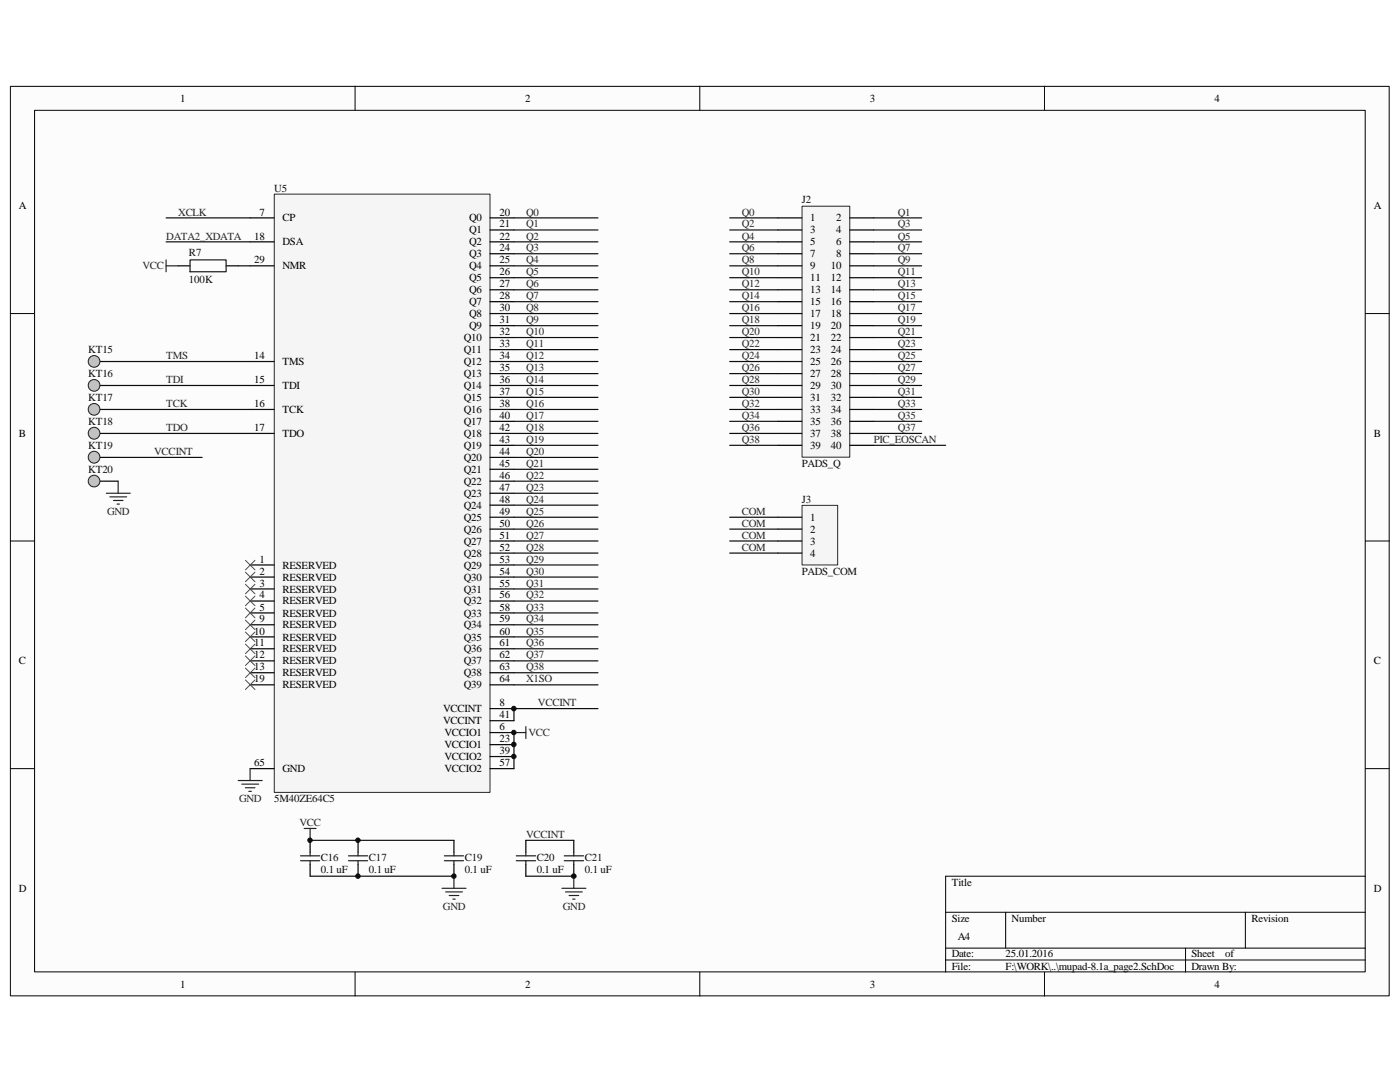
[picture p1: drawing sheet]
<svg xmlns="http://www.w3.org/2000/svg" width="279mm" height="216mm" viewBox="0 0 279 216" stroke-linecap="round" stroke-linejoin="round" font-family="sans-serif">
<path d="M2.1 17.3h275.1v181.4h-275.1z" fill="#fcfcfc"/>
<path d="M2.1 17.2h275.1v181.5h-275.1z" fill="none" stroke="#000" stroke-width=".2"/>
<path d="M6.9 22.1h265.6v171.8h-265.6z" fill="#fcfcfc"/>
<g fill="none" stroke="#000" stroke-width=".2">
<path d="M70.9 17.2v4.8M139.7 17.2v4.8M208.4 17.2v4.8M6.9 22h265.6v171.9h-265.6zM2.1 62.6h4.8M272.5 62.6h4.8M2.1 107.9h4.8M272.5 107.9h4.8M2.1 153.4h4.8M272.5 153.4h4.8M272.5 174.8h-83.8v19.2M70.9 194v4.8"/>
<path d="M139.7 194v4.8M188.7 182h83.8M188.7 189.2h83.8M188.7 191.6h83.8M200.7 182v7.2M208.4 194v4.8M236.6 189.2v4.8M248.5 182v7.2"/>
</g>
<path d="M20 72.1h3.6" fill="none" stroke="#000" stroke-width=".24"/>
<circle cx="18.8" cy="72.1" r="1.17" fill="#c0c0c0"/>
<circle cx="18.8" cy="72.1" r="1.17" fill="none" stroke="#1c1c1c" stroke-width=".2"/>
<path d="M23.6 72.1h26.3" fill="none" stroke="#0e0e0e" stroke-width=".24"/>
<path d="M20 76.9h3.6" fill="none" stroke="#000" stroke-width=".24"/>
<circle cx="18.8" cy="76.9" r="1.17" fill="#c0c0c0"/>
<circle cx="18.8" cy="76.9" r="1.17" fill="none" stroke="#1c1c1c" stroke-width=".2"/>
<path d="M23.6 76.9h26.3" fill="none" stroke="#0e0e0e" stroke-width=".24"/>
<path d="M20 81.7h3.6" fill="none" stroke="#000" stroke-width=".24"/>
<circle cx="18.8" cy="81.7" r="1.17" fill="#c0c0c0"/>
<circle cx="18.8" cy="81.7" r="1.17" fill="none" stroke="#1c1c1c" stroke-width=".2"/>
<path d="M23.6 81.7h26.3" fill="none" stroke="#0e0e0e" stroke-width=".24"/>
<path d="M20 86.5h3.6" fill="none" stroke="#000" stroke-width=".24"/>
<circle cx="18.8" cy="86.4" r="1.17" fill="#c0c0c0"/>
<circle cx="18.8" cy="86.4" r="1.17" fill="none" stroke="#1c1c1c" stroke-width=".2"/>
<path d="M23.6 86.5h26.3" fill="none" stroke="#0e0e0e" stroke-width=".24"/>
<path d="M20 91.3h3.6" fill="none" stroke="#000" stroke-width=".24"/>
<circle cx="18.8" cy="91.2" r="1.17" fill="#c0c0c0"/>
<circle cx="18.8" cy="91.2" r="1.17" fill="none" stroke="#1c1c1c" stroke-width=".2"/>
<path d="M23.6 91.3h16.7" fill="none" stroke="#0e0e0e" stroke-width=".24"/>
<path d="M54.8 38.8h43v119.3h-43z" fill="#f5f5f5"/>
<path d="M54.7 38.7h43.1v119.4h-43.1z" fill="none" stroke="#262626" stroke-width=".2"/>
<g fill="none" stroke="#000" stroke-width=".24">
<path d="M35.6 53h2.3M45.1 53h2.4M49.9 43.5h4.8M49.9 48.3h4.8M49.9 53h4.8M97.8 43.5h4.8M97.8 48.3h4.8M97.8 45.9h4.8M97.8 50.6h4.8M97.8 53h4.8M97.8 55.4h4.8M97.8 57.8h4.8"/>
<path d="M49.9 72.1h4.8M49.9 76.9h4.8M97.8 72.1h4.8M97.8 76.9h4.8M97.8 60.2h4.8M97.8 62.6h4.8M97.8 65h4.8M97.8 67.4h4.8M97.8 69.8h4.8M97.8 74.5h4.8M97.8 79.3h4.8M49.9 81.7h4.8"/>
<path d="M49.9 86.5h4.8M97.8 81.7h4.8M97.8 86.5h4.8M97.8 84.1h4.8M97.8 88.9h4.8M97.8 91.3h4.8M97.8 93.6h4.8M97.8 96h4.8M97.8 98.4h4.8M49.9 112.7h4.8M49.9 115.1h4.8M49.9 117.5h4.8"/>
<path d="M49.9 119.9h4.8M97.8 112.7h4.8M97.8 115.1h4.8M97.8 117.5h4.8M97.8 119.9h4.8M97.8 100.8h4.8M97.8 103.2h4.8M97.8 105.6h4.8M97.8 107.9h4.8M97.8 110.4h4.8M49.9 122.3h4.8M49.9 124.7h4.8"/>
<path d="M49.9 127.1h4.8M49.9 129.5h4.8M49.9 131.9h4.8M49.9 134.2h4.8M49.9 136.7h4.8M97.8 122.3h4.8M97.8 124.7h4.8M97.8 127.1h4.8M97.8 129.5h4.8M97.8 131.9h4.8M97.8 134.2h4.8M97.8 136.7h4.8"/>
<path d="M49.9 153.4h4.8M97.8 146.2h4.8M97.8 141.4h4.8M97.8 148.6h4.8M97.8 151h4.8M97.8 143.8h4.8M97.8 153.4h4.8M61.9 167.7v2.4M61.9 172.5v2.3M71.5 167.7v2.4M71.5 172.5v2.3M90.6 167.7v2.4"/>
<path d="M90.6 172.5v2.3"/>
</g>
<path d="M33.1 43.5h16.8M33.1 48.3h16.8M47.5 53h2.4M102.6 136.7h16.7M102.6 146.2v7.2M119.3 141.4h-16.7v2.4M61.9 167.7h28.7M61.9 174.8h28.7" fill="none" stroke="#0e0e0e" stroke-width=".24"/>
<g fill="none" stroke="#262626" stroke-width=".24">
<path d="M33.1 51.9v2.3M33.1 53h2.5M47.5 155.7h4.8M48.3 156.5h3.3M49 157.2h1.9M49.7 157.9h.5M49.9 153.4v2.3M102.6 146.2h2.3M104.9 145v2.4M60.7 165.3h2.4M61.9 165.3v2.4M88.2 177.2h4.8"/>
<path d="M88.9 178h3.4M89.7 178.7h1.9M90.4 179.4h.4M90.6 174.8v2.4"/>
</g>
<g fill="none" stroke="#1c1c1c" stroke-width=".24">
<path d="M37.9 51.9h7.2v2.3h-7.2zM60 171.7h3.8M60 170.8h3.8M61.9 170.1v.7M61.9 171.7v.8M69.6 171.7h3.8M69.6 170.8h3.8M71.5 170.1v.7M71.5 171.7v.8M88.7 171.7h3.8M88.7 170.8h3.8M90.6 170.1v.7"/>
<path d="M90.6 171.7v.8"/>
</g>
<g fill="none" stroke="#4c4c4c" stroke-width=".2">
<path d="M49 119l1.9 1.9M49 116.6l1.9 1.9M49 114.2l1.9 1.9M49 111.8l1.9 1.9M50.9 119l-1.9 1.9M50.9 116.6l-1.9 1.9M50.9 114.2l-1.9 1.9M50.9 111.8l-1.9 1.9M49 135.7l1.9 1.9M49 133.3l1.9 1.9M49 130.9l1.9 1.9M49 128.5l1.9 1.9"/>
<path d="M49 126.1l1.9 1.9M49 123.7l1.9 1.9M49 121.3l1.9 2M50.9 135.7l-1.9 1.9M50.9 133.3l-1.9 1.9M50.9 130.9l-1.9 1.9M50.9 128.5l-1.9 1.9M50.9 126.1l-1.9 1.9M50.9 123.7l-1.9 1.9M50.9 121.3l-1.9 2"/>
</g>
<path d="M160.1 41.2h9.5v50h-9.5z" fill="#f5f5f5"/>
<path d="M160.1 41.1h9.5v50.1h-9.5z" fill="none" stroke="#262626" stroke-width=".2"/>
<g fill="none" stroke="#000" stroke-width=".24">
<path d="M155.2 43.5h4.8M155.2 45.9h4.8M155.2 48.3h4.8M155.2 50.6h4.8M155.2 53h4.8M155.2 55.4h4.8M155.2 57.8h4.8M169.6 43.5h4.8M169.6 45.9h4.8M169.6 48.3h4.8M169.6 50.6h4.8M169.6 53h4.8"/>
<path d="M169.6 55.4h4.8M169.6 57.8h4.8M155.2 60.2h4.8M155.2 62.6h4.8M155.2 65h4.8M155.2 67.4h4.8M155.2 69.8h4.8M155.2 72.1h4.8M155.2 74.5h4.8M155.2 76.9h4.8M155.2 79.3h4.8M169.6 60.2h4.8"/>
<path d="M169.6 62.6h4.8M169.6 65h4.8M169.6 67.4h4.8M169.6 69.8h4.8M169.6 72.1h4.8M169.6 74.5h4.8M169.6 76.9h4.8M169.6 79.3h4.8M155.2 81.7h4.8M155.2 84.1h4.8M155.2 86.5h4.8M155.2 88.9h4.8"/>
<path d="M169.6 81.7h4.8M169.6 84.1h4.8M169.6 86.5h4.8M169.6 88.9h4.8"/>
</g>
<g fill="none" stroke="#0e0e0e" stroke-width=".24">
<path d="M102.6 43.5h16.7M102.6 45.9h16.7M102.6 48.3h16.7M102.6 50.6h16.7M102.6 53h16.7M102.6 55.4h16.7M102.6 57.8h16.7M145.6 43.5h9.6M145.6 45.9h9.6M145.6 48.3h9.6M145.6 50.6h9.6M145.6 53h9.6"/>
<path d="M145.6 55.4h9.6M145.6 57.8h9.6M174.4 43.5h9.5M174.4 45.9h9.5M174.4 48.3h9.5M174.4 50.6h9.5M174.4 53h9.5M174.4 55.4h9.5M174.4 57.8h9.5M102.6 60.2h16.7M102.6 62.6h16.7M102.6 65h16.7"/>
<path d="M102.6 67.4h16.7M102.6 69.8h16.7M102.6 72.1h16.7M102.6 74.5h16.7M102.6 76.9h16.7M102.6 79.3h16.7M145.6 60.2h9.6M145.6 62.6h9.6M145.6 65h9.6M145.6 67.4h9.6M145.6 69.8h9.6M145.6 72.1h9.6"/>
<path d="M145.6 74.5h9.6M145.6 76.9h9.6M145.6 79.3h9.6M174.4 60.2h9.5M174.4 62.6h9.5M174.4 65h9.5M174.4 67.4h9.5M174.4 69.8h9.5M174.4 72.1h9.5M174.4 74.5h9.5M174.4 76.9h9.5M174.4 79.3h9.5"/>
<path d="M102.6 81.7h16.7M102.6 84.1h16.7M102.6 86.5h16.7M102.6 88.9h16.7M102.6 91.3h16.7M102.6 93.6h16.7M102.6 96h16.7M102.6 98.4h16.7M145.6 81.7h9.6M145.6 84.1h9.6M145.6 86.5h9.6M145.6 88.9h9.6"/>
<path d="M174.4 81.7h9.5M174.4 84.1h9.5M174.4 86.5h9.5M174.4 88.9h14.3M102.6 100.8h16.7M102.6 103.2h16.7M102.6 105.6h16.7M102.6 107.9h16.7M102.6 110.4h16.7M102.6 112.7h16.7M102.6 115.1h16.7M102.6 117.5h16.7"/>
<path d="M102.6 119.9h16.7M102.6 122.3h16.7M102.6 124.7h16.7M102.6 127.1h16.7M102.6 129.5h16.7M102.6 131.9h16.7M102.6 134.2h16.7"/>
</g>
<path d="M160.1 100.9h7.1v11.8h-7.1z" fill="#f5f5f5"/>
<path d="M160.1 100.8h7.1v11.9h-7.1z" fill="none" stroke="#262626" stroke-width=".2"/>
<path d="M20 96h3.6M155.2 103.2h4.8M155.2 105.6h4.8M155.2 107.9h4.8M155.2 110.4h4.8M104.9 167.7v2.4M104.9 172.5v2.3M114.5 167.7v2.4M114.5 172.5v2.3" fill="none" stroke="#000" stroke-width=".24"/>
<path d="M145.6 103.2h9.6M145.6 105.6h9.6M145.6 107.9h9.6M145.6 110.4h9.6M104.9 174.8h9.6M104.9 167.7h9.6" fill="none" stroke="#0e0e0e" stroke-width=".24"/>
<path d="M103 171.7h3.9M103 170.8h3.9M104.9 170.1v.7M104.9 171.7v.8M112.6 171.7h3.9M112.6 170.8h3.9M114.5 170.1v.7M114.5 171.7v.8" fill="none" stroke="#1c1c1c" stroke-width=".24"/>
<path d="M112.1 177.2h4.8M112.9 178h3.3M113.6 178.7h1.9M114.3 179.4h.5M114.5 174.8v2.4" fill="none" stroke="#262626" stroke-width=".24"/>
<circle cx="18.8" cy="96" r="1.16" fill="#c0c0c0"/>
<circle cx="18.8" cy="96" r="1.16" fill="none" stroke="#1c1c1c" stroke-width=".2"/>
<path d="M21.2 98.4h4.8M21.9 99.1h3.4M22.6 99.9h2M23.6 96v2.4M23.4 100.6h.4" fill="none" stroke="#262626" stroke-width=".24"/>
<circle cx="61.9" cy="167.7" r=".45" fill="#0e0e0e"/>
<circle cx="61.9" cy="167.7" r=".45" fill="none" stroke="#0e0e0e" stroke-width=".2"/>
<circle cx="71.4" cy="174.8" r=".45" fill="#0e0e0e"/>
<circle cx="71.4" cy="174.8" r=".45" fill="none" stroke="#0e0e0e" stroke-width=".2"/>
<circle cx="71.4" cy="167.7" r=".45" fill="#0e0e0e"/>
<circle cx="71.4" cy="167.7" r=".45" fill="none" stroke="#0e0e0e" stroke-width=".2"/>
<circle cx="90.6" cy="174.8" r=".44" fill="#0e0e0e"/>
<circle cx="90.6" cy="174.8" r=".44" fill="none" stroke="#0e0e0e" stroke-width=".2"/>
<circle cx="102.5" cy="150.9" r=".45" fill="#0e0e0e"/>
<circle cx="102.5" cy="150.9" r=".45" fill="none" stroke="#0e0e0e" stroke-width=".2"/>
<circle cx="102.5" cy="148.5" r=".46" fill="#0e0e0e"/>
<circle cx="102.5" cy="148.5" r=".46" fill="none" stroke="#0e0e0e" stroke-width=".2"/>
<circle cx="102.5" cy="146.2" r=".45" fill="#0e0e0e"/>
<circle cx="102.5" cy="146.2" r=".45" fill="none" stroke="#0e0e0e" stroke-width=".2"/>
<circle cx="102.5" cy="141.4" r=".46" fill="#0e0e0e"/>
<circle cx="102.5" cy="141.4" r=".46" fill="none" stroke="#0e0e0e" stroke-width=".2"/>
<circle cx="114.5" cy="174.8" r=".46" fill="#0e0e0e"/>
<circle cx="114.5" cy="174.8" r=".46" fill="none" stroke="#0e0e0e" stroke-width=".2"/>
<g font-size="2.2">
<text x="36" y="20.3">1</text>
<text x="104.8" y="20.3">2</text>
<text x="173.6" y="20.3">3</text>
<text x="242.4" y="20.3">4</text>
<text x="3.8" y="41.8">A</text>
<text x="274.2" y="41.8">A</text>
<text x="50.7" y="47.8">18</text>
<text x="51.8" y="43">7</text>
<text x="56.4" y="44.2">CP</text>
<text x="93.6" y="44.2">Q0</text>
<text x="93.6" y="46.6">Q1</text>
<text x="99.7" y="43">20</text>
<text x="99.7" y="45.4">21</text>
<text x="99.7" y="47.8">22</text>
<text x="161.7" y="44.2">1</text>
<text x="161.7" y="46.6">3</text>
<text x="166.9" y="44.2">2</text>
<text x="166.9" y="46.6">4</text>
<text x="50.7" y="52.5">29</text>
<text x="56.4" y="49">DSA</text>
<text x="56.4" y="53.8">NMR</text>
<text x="93.6" y="49">Q2</text>
<text x="93.6" y="51.4">Q3</text>
<text x="93.6" y="53.8">Q4</text>
<text x="99.7" y="50.2">24</text>
<text x="99.7" y="52.5">25</text>
<text x="161.7" y="49">5</text>
<text x="161.7" y="51.4">7</text>
<text x="161.7" y="53.8">9</text>
<text x="165.8" y="53.8">10</text>
<text x="166.9" y="49">6</text>
<text x="166.9" y="51.4">8</text>
<text x="93.6" y="56.1">Q5</text>
<text x="93.6" y="58.5">Q6</text>
<text x="99.7" y="54.9">26</text>
<text x="99.7" y="57.3">27</text>
<text x="99.7" y="59.7">28</text>
<text x="161.7" y="56.1">11</text>
<text x="161.7" y="58.5">13</text>
<text x="165.8" y="56.1">12</text>
<text x="165.8" y="58.5">14</text>
<text x="93.6" y="60.9">Q7</text>
<text x="93.6" y="63.3">Q8</text>
<text x="93.6" y="65.7">Q9</text>
<text x="99.7" y="62.1">30</text>
<text x="99.7" y="64.5">31</text>
<text x="161.7" y="60.9">15</text>
<text x="161.7" y="63.3">17</text>
<text x="161.7" y="65.7">19</text>
<text x="165.8" y="60.9">16</text>
<text x="165.8" y="63.3">18</text>
<text x="165.8" y="65.7">20</text>
<text x="50.7" y="71.7">14</text>
<text x="92.5" y="68.1">Q10</text>
<text x="92.5" y="70.5">Q11</text>
<text x="99.7" y="66.9">32</text>
<text x="99.7" y="69.3">33</text>
<text x="99.7" y="71.7">34</text>
<text x="161.7" y="68.1">21</text>
<text x="161.7" y="70.5">23</text>
<text x="165.8" y="68.1">22</text>
<text x="165.8" y="70.5">24</text>
<text x="50.7" y="76.5">15</text>
<text x="56.4" y="72.9">TMS</text>
<text x="56.4" y="77.6">TDI</text>
<text x="92.5" y="72.9">Q12</text>
<text x="92.5" y="75.2">Q13</text>
<text x="92.5" y="77.6">Q14</text>
<text x="99.7" y="74">35</text>
<text x="99.7" y="76.5">36</text>
<text x="161.7" y="72.9">25</text>
<text x="161.7" y="75.2">27</text>
<text x="161.7" y="77.6">29</text>
<text x="165.8" y="72.9">26</text>
<text x="165.8" y="75.2">28</text>
<text x="165.8" y="77.6">30</text>
<text x="50.7" y="81.2">16</text>
<text x="56.4" y="82.4">TCK</text>
<text x="92.5" y="80">Q15</text>
<text x="92.5" y="82.4">Q16</text>
<text x="99.7" y="78.8">37</text>
<text x="99.7" y="81.2">38</text>
<text x="99.7" y="83.6">40</text>
<text x="161.7" y="80">31</text>
<text x="161.7" y="82.4">33</text>
<text x="165.8" y="80">32</text>
<text x="165.8" y="82.4">34</text>
<text x="3.8" y="87.2">B</text>
<text x="50.7" y="86">17</text>
<text x="56.4" y="87.2">TDO</text>
<text x="92.5" y="84.8">Q17</text>
<text x="92.5" y="87.2">Q18</text>
<text x="92.5" y="89.6">Q19</text>
<text x="99.7" y="86">42</text>
<text x="99.7" y="88.4">43</text>
<text x="161.7" y="84.8">35</text>
<text x="161.7" y="87.2">37</text>
<text x="161.7" y="89.6">39</text>
<text x="165.8" y="84.8">36</text>
<text x="165.8" y="87.2">38</text>
<text x="165.8" y="89.6">40</text>
<text x="274.2" y="87.2">B</text>
<text x="92.5" y="91.9">Q20</text>
<text x="92.5" y="94.4">Q21</text>
<text x="99.7" y="90.8">44</text>
<text x="99.7" y="93.2">45</text>
<text x="99.7" y="95.5">46</text>
<text x="92.5" y="96.7">Q22</text>
<text x="92.5" y="99.1">Q23</text>
<text x="92.5" y="101.5">Q24</text>
<text x="99.7" y="97.9">47</text>
<text x="99.7" y="100.3">48</text>
<text x="92.5" y="103.9">Q25</text>
<text x="92.5" y="106.3">Q26</text>
<text x="99.7" y="102.7">49</text>
<text x="99.7" y="105.1">50</text>
<text x="99.7" y="107.5">51</text>
<text x="161.7" y="103.9">1</text>
<text x="161.7" y="106.3">2</text>
<text x="51.8" y="112.3">1</text>
<text x="56.4" y="113.5">RESERVED</text>
<text x="92.5" y="108.7">Q27</text>
<text x="92.5" y="111.1">Q28</text>
<text x="92.5" y="113.5">Q29</text>
<text x="99.7" y="109.9">52</text>
<text x="99.7" y="112.3">53</text>
<text x="161.7" y="108.7">3</text>
<text x="161.7" y="111.1">4</text>
<text x="51.8" y="114.6">2</text>
<text x="51.8" y="117.1">3</text>
<text x="51.8" y="119.4">4</text>
<text x="56.4" y="115.9">RESERVED</text>
<text x="56.4" y="118.2">RESERVED</text>
<text x="92.5" y="115.9">Q30</text>
<text x="92.5" y="118.2">Q31</text>
<text x="99.7" y="114.6">54</text>
<text x="99.7" y="117.1">55</text>
<text x="99.7" y="119.4">56</text>
<text x="51.8" y="121.8">5</text>
<text x="51.8" y="124.2">9</text>
<text x="56.4" y="120.6">RESERVED</text>
<text x="56.4" y="123">RESERVED</text>
<text x="56.4" y="125.4">RESERVED</text>
<text x="92.5" y="120.6">Q32</text>
<text x="92.5" y="123">Q33</text>
<text x="92.5" y="125.4">Q34</text>
<text x="99.7" y="121.8">58</text>
<text x="99.7" y="124.2">59</text>
<text x="50.7" y="126.6">10</text>
<text x="50.7" y="129">11</text>
<text x="50.7" y="131.4">12</text>
<text x="56.4" y="127.8">RESERVED</text>
<text x="56.4" y="130.2">RESERVED</text>
<text x="92.5" y="127.8">Q35</text>
<text x="92.5" y="130.2">Q36</text>
<text x="99.7" y="126.6">60</text>
<text x="99.7" y="129">61</text>
<text x="99.7" y="131.4">62</text>
<text x="3.8" y="132.5">C</text>
<text x="50.7" y="133.8">13</text>
<text x="50.7" y="136.1">19</text>
<text x="56.4" y="132.6">RESERVED</text>
<text x="56.4" y="135">RESERVED</text>
<text x="56.4" y="137.3">RESERVED</text>
<text x="92.5" y="132.6">Q37</text>
<text x="92.5" y="135">Q38</text>
<text x="92.5" y="137.3">Q39</text>
<text x="99.7" y="133.8">63</text>
<text x="99.7" y="136.1">64</text>
<text x="274.2" y="132.5">C</text>
<text x="88.4" y="142.1">VCCINT</text>
<text x="99.7" y="140.9">8</text>
<text x="99.7" y="143.3">41</text>
<text x="88.4" y="144.5">VCCINT</text>
<text x="88.7" y="146.9">VCCIO1</text>
<text x="88.7" y="149.3">VCCIO1</text>
<text x="99.7" y="145.7">6</text>
<text x="99.7" y="148.1">23</text>
<text x="50.7" y="152.9">65</text>
<text x="56.4" y="154.1">GND</text>
<text x="88.7" y="151.7">VCCIO2</text>
<text x="88.7" y="154.1">VCCIO2</text>
<text x="99.7" y="150.5">39</text>
<text x="99.7" y="152.9">57</text>
<text x="3.7" y="177.9">D</text>
<text x="189.9" y="176.7">Title</text>
<text x="274.2" y="177.9">D</text>
<text x="189.9" y="183.9">Size</text>
<text x="201.9" y="183.9">Number</text>
<text x="249.8" y="183.9">Revision</text>
<text x="189.9" y="191.1">Date:</text>
<text x="191.1" y="187.5">A4</text>
<text x="200.7" y="191.1">25.01.2016</text>
<text x="237.8" y="191.1">Sheet</text>
<text x="244.5" y="191.1">of</text>
<text x="36" y="197.1">1</text>
<text x="104.8" y="197.1">2</text>
<text x="173.6" y="197.1">3</text>
<text x="189.9" y="193.5">File:</text>
<text x="200.7" y="193.5">F:\WORK\..\mupad-8.1a_page2.SchDoc</text>
<text x="237.8" y="193.5">Drawn By:</text>
<text x="242.4" y="197.1">4</text>
</g>
<g font-size="2.2" fill="#0e0e0e">
<text x="54.7" y="38.2">U5</text>
<text x="160" y="40.6">J2</text>
<text x="37.7" y="51.1">R7</text>
<text x="37.7" y="56.4">100K</text>
<text x="17.6" y="70.5">KT15</text>
<text x="17.6" y="75.2">KT16</text>
<text x="17.6" y="80">KT17</text>
<text x="17.6" y="84.8">KT18</text>
<text x="17.6" y="89.6">KT19</text>
<text x="17.6" y="94.4">KT20</text>
<text x="160" y="93.2">PADS_Q</text>
<text x="160" y="100.3">J3</text>
<text x="160" y="114.6">PADS_COM</text>
<text x="54.7" y="160">5M40ZE64C5</text>
<text x="64.1" y="171.7">C16</text>
<text x="73.6" y="171.7">C17</text>
<text x="92.8" y="171.7">C19</text>
<text x="107.1" y="171.7">C20</text>
<text x="116.7" y="171.7">C21</text>
<text x="64.1" y="174.1">0.1 uF</text>
<text x="73.6" y="174.1">0.1 uF</text>
<text x="92.8" y="174.1">0.1 uF</text>
<text x="107.1" y="174.1">0.1 uF</text>
<text x="116.7" y="174.1">0.1 uF</text>
</g>
<g font-size="2.2" fill="#262626">
<text x="33.2" y="47.8">DATA2_XDATA</text>
<text x="35.6" y="43">XCLK</text>
<text x="105" y="43">Q0</text>
<text x="105" y="45.4">Q1</text>
<text x="105" y="47.8">Q2</text>
<text x="148" y="43">Q0</text>
<text x="148" y="45.4">Q2</text>
<text x="148" y="47.8">Q4</text>
<text x="179.2" y="43">Q1</text>
<text x="179.2" y="45.4">Q3</text>
<text x="179.2" y="47.8">Q5</text>
<text x="28.4" y="53.8">VCC</text>
<text x="105" y="50.2">Q3</text>
<text x="105" y="52.5">Q4</text>
<text x="148" y="50.2">Q6</text>
<text x="148" y="52.5">Q8</text>
<text x="179.2" y="50.2">Q7</text>
<text x="179.2" y="52.5">Q9</text>
<text x="105" y="54.9">Q5</text>
<text x="105" y="57.3">Q6</text>
<text x="105" y="59.7">Q7</text>
<text x="148" y="54.9">Q10</text>
<text x="148" y="57.3">Q12</text>
<text x="148" y="59.7">Q14</text>
<text x="179.2" y="54.9">Q11</text>
<text x="179.2" y="57.3">Q13</text>
<text x="179.2" y="59.7">Q15</text>
<text x="105" y="62.1">Q8</text>
<text x="105" y="64.5">Q9</text>
<text x="148" y="62.1">Q16</text>
<text x="148" y="64.5">Q18</text>
<text x="179.2" y="62.1">Q17</text>
<text x="179.2" y="64.5">Q19</text>
<text x="33.2" y="71.7">TMS</text>
<text x="105" y="66.9">Q10</text>
<text x="105" y="69.3">Q11</text>
<text x="105" y="71.7">Q12</text>
<text x="148" y="66.9">Q20</text>
<text x="148" y="69.3">Q22</text>
<text x="148" y="71.7">Q24</text>
<text x="179.2" y="66.9">Q21</text>
<text x="179.2" y="69.3">Q23</text>
<text x="179.2" y="71.7">Q25</text>
<text x="33.2" y="76.5">TDI</text>
<text x="105" y="74">Q13</text>
<text x="105" y="76.5">Q14</text>
<text x="148" y="74">Q26</text>
<text x="148" y="76.5">Q28</text>
<text x="179.2" y="74">Q27</text>
<text x="179.2" y="76.5">Q29</text>
<text x="33.2" y="81.2">TCK</text>
<text x="105" y="78.8">Q15</text>
<text x="105" y="81.2">Q16</text>
<text x="105" y="83.6">Q17</text>
<text x="148" y="78.8">Q30</text>
<text x="148" y="81.2">Q32</text>
<text x="148" y="83.6">Q34</text>
<text x="179.2" y="78.8">Q31</text>
<text x="179.2" y="81.2">Q33</text>
<text x="179.2" y="83.6">Q35</text>
<text x="33.2" y="86">TDO</text>
<text x="105" y="86">Q18</text>
<text x="105" y="88.4">Q19</text>
<text x="148" y="86">Q36</text>
<text x="148" y="88.4">Q38</text>
<text x="174.4" y="88.4">PIC_EOSCAN</text>
<text x="179.2" y="86">Q37</text>
<text x="30.8" y="90.8">VCCINT</text>
<text x="105" y="90.8">Q20</text>
<text x="105" y="93.2">Q21</text>
<text x="105" y="95.5">Q22</text>
<text x="105" y="97.9">Q23</text>
<text x="105" y="100.3">Q24</text>
<text x="21.4" y="102.7">GND</text>
<text x="105" y="102.7">Q25</text>
<text x="105" y="105.1">Q26</text>
<text x="105" y="107.5">Q27</text>
<text x="148" y="102.7">COM</text>
<text x="148" y="105.1">COM</text>
<text x="148" y="107.5">COM</text>
<text x="105" y="109.9">Q28</text>
<text x="105" y="112.3">Q29</text>
<text x="148" y="109.9">COM</text>
<text x="105" y="114.6">Q30</text>
<text x="105" y="117.1">Q31</text>
<text x="105" y="119.4">Q32</text>
<text x="105" y="121.8">Q33</text>
<text x="105" y="124.2">Q34</text>
<text x="105" y="126.6">Q35</text>
<text x="105" y="129">Q36</text>
<text x="105" y="131.4">Q37</text>
<text x="105" y="136.1">X1SO</text>
<text x="105" y="133.8">Q38</text>
<text x="107.4" y="140.9">VCCINT</text>
<text x="105.5" y="146.9">VCC</text>
<text x="47.7" y="160">GND</text>
<text x="59.8" y="164.8">VCC</text>
<text x="105" y="167.2">VCCINT</text>
<text x="88.4" y="181.5">GND</text>
<text x="112.3" y="181.5">GND</text>
</g>
</svg>
